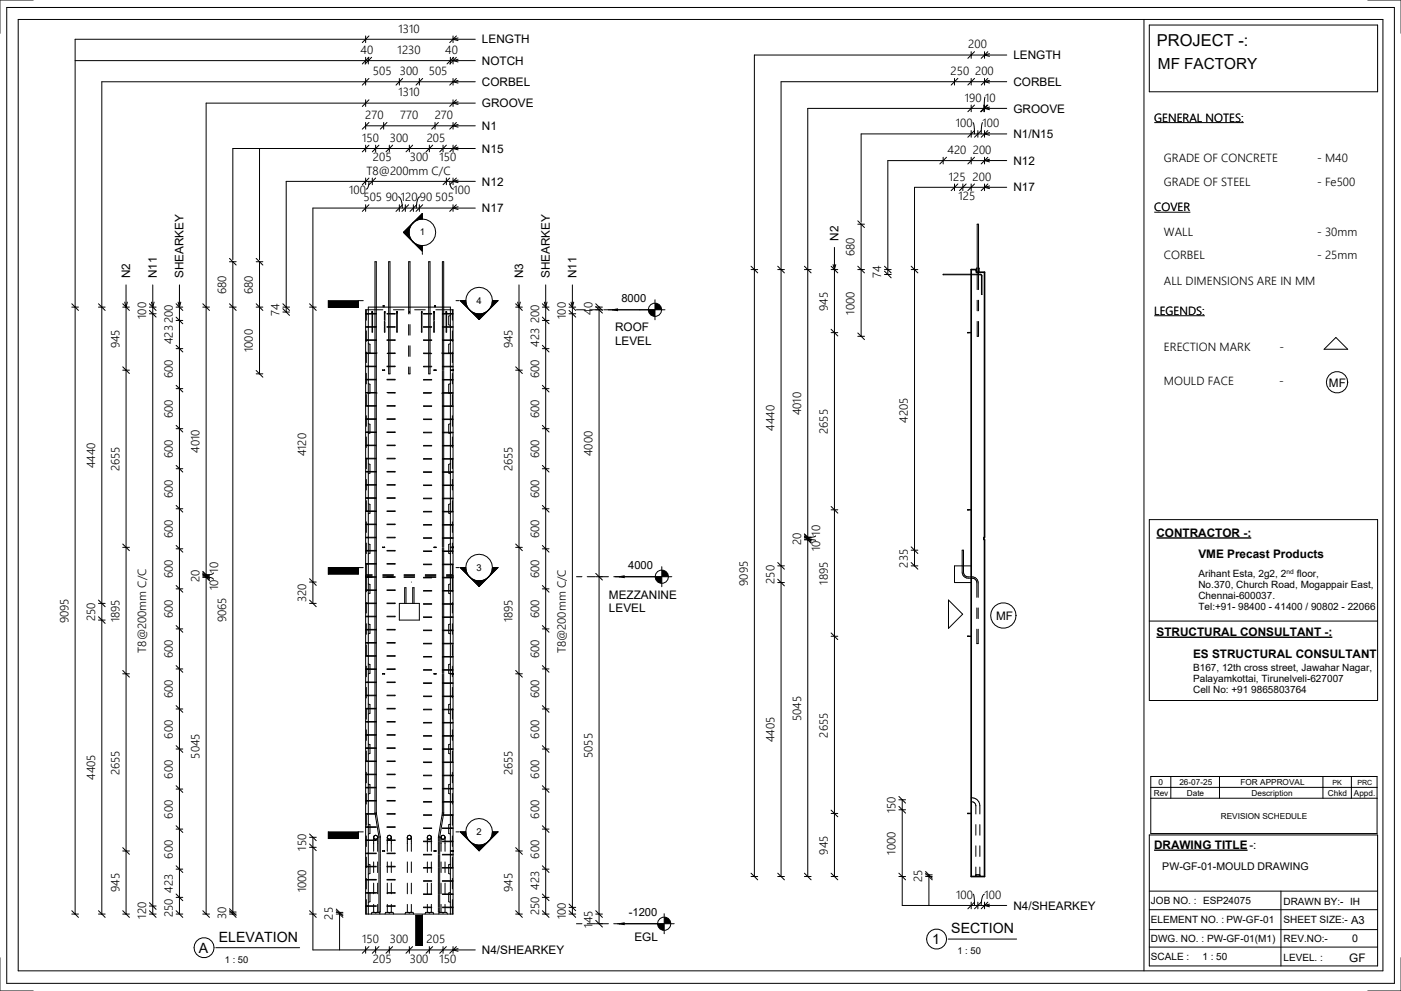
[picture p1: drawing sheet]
<svg xmlns="http://www.w3.org/2000/svg" width="420mm" height="297mm" viewBox="0 0 420 297" stroke-linecap="round" stroke-linejoin="round" font-family="sans-serif">
<g fill="#000">
<path d="M121 69.7l2.8-2.9-.6 .9-.6 2zM121 69.7h1.6l.6 2 .6 .8zM126.6 64v1.7l-1 .1-1.8 1zM123.8 72.5l1.8 1 1 .2v1.6zM111.6 93.5h.1zM115.3 93.5h.1zM119 93.5h.1zM122.7 93.5h.1zM126.4 93.5h.1zM130.1 93.5h.1zM133.8 93.5h.1zM183.7 92.9l1.5-.3v.5z"/>
<path d="M194.4 92.9h2v2a2 2 0 0 1-2-2zM196.4 90.9a2 2 0 0 1 2 2h-2zM98.4 249.4h9v2h-9zM138 249.4h1.7l.1 1 1 1.8zM143.7 253.4l1-.1 1.8-1.1-2.8 2.8zM140.8 252.2l.9 .7 2 .5v1.6zM147.7 249.4h1.6l-2.8 2.8 .6-.8zM124.6 274.4h2v9h-2z"/>
</g>
<g fill="none" stroke="#000" stroke-width=".3">
<path d="M22.5 18.2h87.1M109.6 10.8v2M110.6 10.8l-2 2M135.8 10.8v2M135.8 11.8h-113.3v262.2M136.8 10.8l-2 2M291.2 16.5h-65v64.3M109.6 36.7v2M109.6 24.5h-79.1v67.6M109.6 30.9h-47.8v61.2M109.6 37.7h26.2M110.6 36.7l-2 2"/>
<path d="M115 36.7v2M116 36.7l-2 2M130.4 36.7v2M131.4 36.7l-2 2M135.8 36.7v2M136.8 36.7l-2 2M286.2 24.5h-52v56.3M291.2 32.5h-49v48.3M77.8 44.5v33.4M109.6 44.5h-39.8v33.4M109.6 54.4h-23.8v37.7M282.8 48.2h-16.6v32.6"/>
<path d="M286.2 56.2h-12v24.6M291.2 40.1h-33v26.5M109.6 62.4h-15.8v29.7M121 69.7l5.6 5.6v-1.6M121 69.7h1.6M121 69.7l2.8 2.8M122.6 69.7l.6 2 .6 .8M123.8 72.5l1.8 1 1 .2M126.6 65.7a4 4 0 0 1 4 4 4 4 0 0 1-4 4M126.6 65.7a4 4 0 0 0-4 4 4 4 0 0 0 4 4M126.6 65.7a4 4 0 0 0-4 4M126.6 65.7v-1.7l-5.6 5.7"/>
<path d="M126.6 75.7v.6M21.5 92.1h2M21.5 91.1l2 2M52.8 92.1h2M52.8 95.1l2 2M52.8 96.1h2M52.8 91.1l2 2M53.8 92.1v181.9M109.8 92.9v3.1M109.8 99.2v3.2M111.6 93.5v.5M111.6 94.2v3.7"/>
<path d="M111.6 98.1v1.5h.1v-1.5M111.6 93.5h.1M111.6 93.5v.1zM111.7 93.5h.1M111.7 93.5v.5M111.7 94.2v3.7M112.4 94v-15.5h.4v15.5l-3.2 .1 3.2 .1v3.7l-3.2 .1 3.2 .1v3.8l-3.2 .1h3.2v3.8M112.4 94.2v3.7M112.4 98.1v3.8M114.8 92.9h-5.2v181.1h26.2v-181.1h-5.1M114.9 92.1v-.5h.3v.5M114.9 91.7h.3"/>
<path d="M115.3 98.1v1.5h.1v-1.5M115.3 93.5v.5M115.3 94.2v1.7M115.3 96.2v1.7M115.3 93.5h.1M115.3 93.5v.1zM115.4 93.5h.1M115.4 93.5v.5M115.4 94.2v1.9M115.4 96.4v1.5M116 94h2.4v.2h-2.4M116 97.9h2.4v.2h-2.4"/>
<path d="M116.5 94v-15.5h.4v15.5M116.5 94.2v3.7M116.5 98.1v3.8M116.9 94.2v3.7M116.9 98.1v3.8M118 92.9h3.1M119 93.5h.1zM119 93.5v6.1h.1v-6.1M119 93.5h.1M119.1 93.5h.1M122.5 94.1v-15.6h.4v15.6M122.5 97.3v3.2"/>
<path d="M122.7 93.5h.1zM122.9 97.3v3.2M124.3 92.9h3.2M126.4 93.5v6.1h.1v-6.1M126.4 93.5h.1M126.4 93.5v.1zM126.5 93.5h.1M128.5 94v-15.5h.4v15.5M128.5 94.2v3.7M128.5 98.1v3.8M128.9 94.2v3.7M128.9 98.1v3.8"/>
<path d="M129.4 97.9h-2.4v.2h2.4M129.4 94h-2.4v.2h2.4M130.1 98.1v1.5h.1v-1.5M130.1 93.5v.5M130.1 94.2v1.9M130.1 96.4v1.5M130.1 93.5h.1M130.1 93.5v.1zM130.2 93.5h.1M130.2 93.5v.5M130.2 94.2v1.7M130.2 96.2v1.7"/>
<path d="M130.3 91.7h.3M130.3 92.1v-.5h.3v.5M133 94v-15.5h-.4v15.5l3.2 .1-3.2 .1v3.7l3.2 .1-3.2 .1v3.8l3.2 .1-3.2 .1v3.8M133 94.2v3.7M133 98.1v3.8M133.8 93.5h.1zM133.8 98.1v1.5h.1v-1.5M133.8 93.5v.5M133.8 94.2v3.7M133.8 93.5h.1M133.9 93.5h.1M133.9 93.5v.5"/>
<path d="M133.9 94.2v3.7M135 94.6l-.5 .2v2.6l.5 .2M135.6 92.9v3.1M135.6 99.2v3.2M154.6 92.1h2M154.6 91.1l2 2M155.6 92.1v181.9M162.6 92.1h2M162.6 96.1h2M162.6 95.1l2 2M162.6 91.1l2 2M163.6 92.1v181.9"/>
<path d="M170.6 92.1h2M170.6 93.1l2 2M170.6 94.1h2M170.6 91.1l2 2M171.6 92.1v181.9M172.9 92.9h2.6M177.1 92.9h2.3M181 92.9h18.4M183.7 92.9l1.5-.3v.5zM196.4 89.9v6M282.8 82.2l11.4 .1 .2 .4v5.6h-.1v-5.6l-.2-.3h-11.3zM290.2 99.7v.1"/>
<path d="M291.2 99.7h-1.1l1.1 .1M293 82.2v-15h.4v15M293 96.4v4.4h.4v-4.4M293 82.4v4.4M293 90v3.2M293 80.4l-.2 .1v1.1M293.4 82.4v4.4M293.4 90v3.2M293.4 80.4l.2 .1v1.1M52.8 115.5l2 2M52.8 116.5h2M52.8 103.5l2 2"/>
<path d="M52.8 104.5h2M109.8 105.5v3.2M109.8 111.9v3.2M109.8 118.3v3.1M110.4 103l.5 .2v2.6l-.5 .2M110.4 115l.5 .2v2.6l-.5 .2M112.4 102v3.8M112.4 106v3.8M112.4 109.9v3.8M112.4 113.9v3.8M112.4 117.8v3.8M112.8 117.8v3.8l-3.2 .1 3.2 .1v3.8h-3.2l3.2 .1v3.8l-3.2 .1 3.2 .1v3.7l-3.2 .1 3.2 .1v3.8l-3.2 .1 3.2 .1v3.7l-3.2 .1 3.2 .1v3.8l-3.2 .1h3.2v3.8l-3.2 .1 3.2 .1v3.8l-3.2 .1h3.2v3.8l-3.2 .1 3.2 .1v3.8h-3.2l3.2 .1v3.8l-3.2 .1 3.2 .1v3.8h-3.2l3.2 .1v3.8h-3.2l.2 .2"/>
<path d="M112.8 106v3.8l-3.2 .1h3.2v3.8l-3.2 .1 3.2 .1v3.8h-3.2l3.5 .1M113.1 105.8l-3.5 .1 3.3 .1M114.7 110.9l.6 .1zM115.3 110.9v.1M116 101.9h2.4v.1h-2.4M116 109.8h2.4v.1h-2.4M116 113.7h2.4v.2h-2.4M116 117.7h2.4v.1h-2.1M116.3 105.8h2.1v.2h-2.3M116.5 109.9v2.2h.4v-2.2M116.5 102v3.8M116.5 106v3.8"/>
<path d="M116.9 102v3.8M116.9 106v3.8M122.5 110v2.1h.4v-2.1M122.5 103.7v3.1M122.9 103.7v3.1M128.5 110v2.1h.4v-2.1M128.5 102.1v3.8M128.5 106v3.8M128.9 102.1v3.8M128.9 106v3.8M129.2 105.9h-2.2v.1h2.4M129.4 117.7h-2.4v.2h2.3"/>
<path d="M129.4 109.8h-2.4v.2h2.4M129.4 101.9h-2.4v.2h2.4M129.4 113.8h-2.4v.1h2.4M130.1 110.9l.6 .1zM130.2 110.9v.1M130.7 110.9v.1M132.4 105.9h3.4l-3.2 .1v3.8l3.2 .1-3.2 .1v.9M132.6 117.9v3.8l3.2 .1h-3.2v3.8l3.2 .1-3.2 .1v3.8l3.2 .1h-3.2v3.8l3.2 .1-3.2 .1v3.8l3.2 .1-3.2 .1v3.7l3.2 .1-3.2 .1v3.8l3.2 .1-3.2 .1v3.8h3.2l-3.2 .1v3.8l3.2 .1-3.2 .1v3.8h3.2l-3.2 .1v3.8l3.2 .1-3.2 .1v2.6M132.6 111.1v2.7h3.2l-3.2 .1v3.8l3.2 .1-3.3 .1M133 102.1v3.8M133 106v3.8M133 110v.9"/>
<path d="M133 111.1v2.7M133 113.9v3.8M133 117.9v3.8M135 103l-.5 .2v2.6l.5 .2M135 115l-.5 .2v2.6l.5 .2M135 110.9h.9v.2h-.9M135.6 105.5v3.2M135.6 111.9v3.2M135.6 118.3v3.1M154.6 111h2M154.6 110l2 2M162.6 116.5h2"/>
<path d="M162.6 104.5h2M162.6 115.5l2 2M162.6 103.5l2 2M400.5 101.2l3.6 3.5h-7.1zM52.8 139.5l2 2M52.8 127.5l2 2M52.8 128.5h2M109.8 124.6v3.2M109.8 131v3.2M109.8 137.4v3.1M110.4 127l.5 .2v2.6l-.5 .2M110.4 139l.5 .2v2.6l-.5 .2"/>
<path d="M112.4 121.8v3.8M112.4 125.7v3.8M112.4 129.7v3.7M112.4 133.6v3.8M112.4 137.6v3.7M116 121.6h2.4v.2h-2.4M116 125.6h2.4v.1h-2.4M116 129.5h2.4v.2h-2.4M116 133.4h2.4v.2h-2.4M116 137.4h2.4v.2h-2.4M129.4 121.7h-2.4v.1h2.4M129.4 125.6h-2.4v.2h2.4"/>
<path d="M129.4 129.6h-2.4v.1h2.4M129.4 133.5h-2.4v.2h2.4M129.4 137.5h-2.4v.2h2.4M133 121.8v3.8M133 125.8v3.8M133 129.7v3.8M133 133.7v3.8M133 137.7v3.7M135 127l-.5 .2v2.6l.5 .2M135 139l-.5 .2v2.6l.5 .2M135.6 124.6v3.2M135.6 131v3.2"/>
<path d="M135.6 137.4v3.1M162.6 128.5h2M162.6 139.5l2 2M162.6 127.5l2 2M52.8 151.5l2 2M52.8 152.5h2M52.8 140.5h2M109.8 143.7v3.2M109.8 150.1v3.2M109.8 156.4v3.2M110.4 151l.5 .2v2.6l-.5 .2M112.4 141.5v3.8"/>
<path d="M112.4 145.4v3.8M112.4 149.4v3.8M112.4 153.3v3.8M112.4 157.3v3.8M116 141.3h2.4v.2h-2.4M116 145.3h2.4v.1h-2.4M116 149.2h2.4v.2h-2.4M116 153.2h2.4v.1h-2.4M116 157.1h2.4v.2h-2.4M129.4 157.3h-2.4v.1h2.4M129.4 145.4h-2.4v.2h2.4M129.4 141.4h-2.4v.2h2.4"/>
<path d="M129.4 149.4h-2.4v.1h2.4M129.4 153.3h-2.4v.2h2.4M133 141.6v3.8M133 145.6v3.8M133 149.5v3.8M133 153.5v3.8M133 157.4v3.8M135 151l-.5 .2v2.6l.5 .2M135.6 143.7v3.2M135.6 150.1v3.2M135.6 156.4v3.2M162.6 152.5h2"/>
<path d="M162.6 140.5h2M162.6 151.5l2 2M290.2 152.8v.1M291.2 152.8h-1.1l1.1 .1M52.8 175.5l2 2M52.8 176.5h2M52.8 163.5l2 2M52.8 164.5h2M109.8 173.1h3v3.8h-3.2l3.2 .1v3.8l-3.2 .1 3.2 .1v3.7l-3.2 .1 3.2 .1v3.8l-3.2 .1h3.2v3.8l-3.2 .1 3.2 .1v3.8l-3.2 .1h3.2v3.8l-3.2 .1 3.2 .1v3.8l-3.2 .1h3.2v3.8l-3.2 .1 3.2 .1v3.8h-3.2l3.2 .1v3.8l-3.2 .1 3.2 .1v3.8h-3.2l3.2 .1v3.8l-3.2 .1 3.2 .1v3.7l-3.2 .1 3.2 .1v3.8l-3.2 .1 3.2 .1v3.7l-3.2 .1 3.2 .1v3.8l-3.2 .1h3.2l.1 3.8M109.8 162.8v3.2M109.8 169.2v3.1M109.8 173.1v4.3"/>
<path d="M109.8 172.3h1.8M109.8 172.3l-.2 .2h2M110.1 172.9l-.5 .1 .5 .1M110.4 163l.5 .2v2.6l-.5 .2M110.4 175l.5 .2v2.6l-.5 .2M112.4 161.2v3.8M112.4 165.2v3.8M112.4 169.1v3.8M112.4 173.1v3.8M112.4 177v3.8M114.7 164l.6 .2zM114.8 172.9h3.6v.2h-3.6"/>
<path d="M114.8 172.3h3.2M114.8 172.5h3.2M115.3 164v.2M116 161.1h2.4v.1h-2.4M116 165h2.4v.2h-2.4M116 169h2.4v.1h-2.4M116 176.9h2.4v.1h-2.4M121.1 173.1h3.2M121.1 172.3h3.2M121.1 172.5h3.2M121.1 172.9h3.2M123.3 174.5h.1"/>
<path d="M127.5 172.3h3.2M127.5 172.5h3.2M127.5 172.9h3.2M129.4 169.1h-2.4v.2h2.4M129.4 165.2h-2.4v.1h2.4M129.4 161.2h-2.4v.2h2.4M129.4 177h-2.4v.2h2.4M130.1 164l.6 .2zM130.2 164v.2M130.7 173.1h-3.7v.1h2.4M130.7 164v.2M132.6 164.2v1l3.2 .1h-3.2v3.8l3.2 .1-3.2 .1v3.8h3"/>
<path d="M133 161.4v2.6M133 164.2v1M133 165.3v3.8M133 169.3v3.8M133 173.2v3.8M133 177.2v3.8M133.9 172.3h1.7M133.9 172.9h1.9l-.2 .2M135 163l-.5 .2v2.6l.5 .2M135 175l-.5 .2v2.6l.5 .2M135 164h.9v.2h-.9M135.4 173.1l.4 .1h-3.2v3.8l3.2 .1-3.2 .1v3.8l3.2 .1-3.2 .1v3.7l3.2 .1-3.2 .1v3.8l3.2 .1-3.2 .1v3.8h3.2l-3.2 .1v3.8l3.2 .1-3.2 .1v3.8h3.2l-3.2 .1v1"/>
<path d="M135.6 162.8v3.2M135.6 169.2v3.1M135.6 173.1v4.3M135.6 172.3l.2 .2h-1.9M154.6 163.1l2 2M154.6 164.1h2M162.6 176.5h2M162.6 164.5h2M162.6 175.5l2 2M162.6 163.5l2 2M172.9 172.9h1.6M176.1 172.9h2.4"/>
<path d="M180.1 172.9h2.3M184 172.9h1.7M284.4 179.9l4.2 4.2-4.2 4.3zM291.2 169.6h-5v5h5M292.9 179.1v-4.4l-.4-.9a2.35 2.35 0 0 0-2.2-.5 1.8 1.8 0 0 1-1.8-1.8v-6.6h.4v6.6l.4 1a2.35 2.35 0 0 0 2.2 .4 1.8 1.8 0 0 1 1.8 1.8v4.4M52.8 199.5l2 2M52.8 187.5l2 2M52.8 188.5h2M109.8 180.6v3.2M109.8 187v3.2M109.8 193.3v3.2M109.8 199.7v3.2"/>
<path d="M110.4 187l.5 .2v2.6l-.5 .2M110.4 199l.5 .2v2.6l-.5 .2M112.4 181v3.7M112.4 184.9v3.8M112.4 188.8v3.8M112.4 192.8v3.8M112.4 196.7v3.8M116 180.8h2.4v.2h-2.4M116 184.7h2.4v.2h-2.4M116 188.7h2.4v.1h-2.4M116 192.6h2.4v.2h-2.4M116 196.6h2.4v.1h-2.4"/>
<path d="M119.7 180.9h6v5h-6zM121.3 180.9v-4.7h.4v4.7M123.7 180.9v-4.7h.4v4.7M129.4 184.9h-2.4v.2h2.4M129.4 181h-2.4v.2h2.4M129.4 188.9h-2.4v.2h2.4M129.4 192.9h-2.4v.1h2.4M129.4 196.8h-2.4v.2h2.4M133 181.2v3.7M133 185.1v3.8M133 189.1v3.8M133 193v3.8"/>
<path d="M133 197v3.8M135 187l-.5 .2v2.6l.5 .2M135 199l-.5 .2v2.6l.5 .2M135.6 180.6v3.2M135.6 187v3.2M135.6 193.3v3.2M135.6 199.7v3.2M162.6 188.5h2M162.6 199.5l2 2M162.6 187.5l2 2M290.2 190.7v.1M291.2 190.7h-1.1l1.1 .1"/>
<path d="M292.9 182.3v3.1M292.9 188.6v4.4h.4v-4.4M293.3 182.3v3.1M52.8 200.5h2M52.8 211.5l2 2M52.8 212.5h2M109.8 206.1v3.1M109.8 212.4v3.2M109.8 218.8v3.2M110.4 211l.5 .2v2.6l-.5 .2M112.4 200.7v3.8M112.4 204.6v3.8"/>
<path d="M112.4 208.6v3.8M112.4 212.5v3.8M112.4 216.5v3.8M114.7 201.9l.6 .2zM115.3 201.9v.2M116 200.5h2.4v.2h-2.4M116 204.5h2.4v.1h-2.4M116 208.4h2.4v.2h-2.4M116 212.4h2.4v.1h-2.4M116 216.3h2.4v.2h-2.4M129.4 200.8h-2.4v.1h2.4M129.4 204.7h-2.4v.2h2.4"/>
<path d="M129.4 208.7h-2.4v.1h2.4M129.4 212.6h-2.4v.2h2.4M129.4 216.6h-2.4v.1h2.4M130.1 201.9l.6 .2zM130.2 201.9v.2M130.7 201.9v.2M132.6 202.1v2.6l3.2 .1-3.2 .1v3.8l3.2 .1h-3.2v3.8l3.2 .1-3.2 .1v3.8l3.2 .1h-3.2v3.8l3.2 .1-3.2 .1v3.8l3.2 .1-3.2 .1v3.7l3.2 .1-3.2 .1v3.8l3.2 .1-3.2 .1v3.8h3.2l-3.2 .1v3.8l3.2 .1-3.2 .1-.1 3.8M133 200.9v1M133 202.1v2.6M133 204.9v3.8M133 208.8v3.8M133 212.8v3.8"/>
<path d="M133 216.7v3.8M135 211l-.5 .2v2.6l.5 .2M135 201.9h.9v.2h-.9M135.6 206.1v3.1M135.6 212.4v3.2M135.6 218.8v3.2M154.6 201l2 2M154.6 202h2M162.6 200.5h2M162.6 212.5h2M162.6 211.5l2 2M52.8 235.6l2 2"/>
<path d="M52.8 236.6h2M52.8 223.6l2 2M52.8 224.6h2M109.8 225.2v3.1M109.8 231.5v3.2M109.8 237.9v3.2M110.4 223.1l.5 .2v2.6l-.5 .2M110.4 235.1l.5 .2v2.6l-.5 .2M112.4 220.4v3.8M112.4 224.4v3.7M112.4 228.3v3.8M112.4 232.3v3.7"/>
<path d="M112.4 236.2v3.8M116 220.3h2.4v.1h-2.4M116 224.2h2.4v.2h-2.4M116 228.1h2.4v.2h-2.4M116 232.1h2.4v.2h-2.4M116 236h2.4v.2h-2.4M116 240h2.4v.1h-2.4M129.4 220.5h-2.4v.2h2.4M129.4 224.5h-2.4v.2h2.4M129.4 228.4h-2.4v.2h2.4M129.4 232.4h-2.4v.2h2.4M129.4 236.4h-2.4v.1h2.4"/>
<path d="M133 220.7v3.8M133 224.7v3.7M133 228.6v3.8M133 232.6v3.8M133 236.5v3.8M135 223.1l-.5 .2v2.6l.5 .2M135 235.1l-.5 .2v2.6l.5 .2M135.6 225.2v3.1M135.6 231.5v3.2M135.6 237.9v3.2M162.6 236.6h2M162.6 224.6h2"/>
<path d="M162.6 235.6l2 2M162.6 223.6l2 2M291.2 239.2h.2a2.4 2.4 0 0 1 2.4 2.4v2.4M52.8 259.6l2 2M52.8 247.6l2 2M52.8 248.6h2M107.4 249.4v2h-9v-2h10.5M109.8 244.2v3.2M109.8 250.6v3.2M109.8 257v3.1M110.4 247.1l.5 .2v2.6l-.5 .2M110.4 259.1l.5 .2v2.6l-.5 .2"/>
<path d="M112 251l.1 .3 .5 .3M112 251v4.2M112 258.4v3.2M112 251l.2 .4 .4 .2M112.1 250.7l-.1 .3M112.1 250.7h.1M112.3 250.5l-.2 .2M112.4 240.1l.1 3.8M112.5 243.9h.1M112.5 244.1l.6 3.8M112.6 250.4l-.3 .1M112.6 250.4l.6 .3v.3"/>
<path d="M112.6 250.4l-.3 .1-.3 .5M112.6 250.4l.3 .1M112.8 259.7l-3.2 .1 3.2 .1M112.8 255.8h-3.2l3.2 .1M112.8 251.8l-3.2 .1 3.2 .1M112.8 247.9l-3.2 .1h3.2M112.8 243.9l-3.2 .1 3.2 .1M112.9 244.1l.6 3.8M112.9 251.5l-.3 .1M112.9 250.5l.3 .5M113.1 251.3l-.2 .2M113.1 248l.5 3.8"/>
<path d="M113.2 251v.3M113.2 251l-.3 .5-.3 .1M113.2 251v4.2M113.2 258.4v3.2M113.6 248l.4 3.8M113.6 252v3.8M113.6 255.9v3.8M113.6 259.9v3.8M114 252v3.8M114 255.9v3.8M114 259.9v3.8M114.7 255.1l.6 .1z"/>
<path d="M115.3 255.1v.1M116 243.9h2.4v.2h-2.4M116 247.9h2.4v.1h-2.4M116 251.8h2.4v.2h-2.4M116 255.8h2.4v.1h-2.4M116 259.7h2.4v.2h-2.4M116.1 251l.1 .3 .5 .3M116.1 251v4.2M116.1 258.4v3.2M116.1 251l.2 .4 .4 .2M116.2 250.7l-.1 .3M116.2 250.7h.1"/>
<path d="M116.7 250.4l-.5 .3M116.7 250.4l.6 .3v.3M116.7 250.4l-.3 .1-.3 .5M116.7 250.4l.5 .2 .1 .4M117.3 251l-.1 .4-.5 .2M117.3 251l-.3 .5-.3 .1M117.3 251v4.2M117.3 258.4v3.2M122.1 251l.1 .3 .5 .3M122.1 251v4.2M122.1 258.4v3.2M122.1 251l.2 .4 .4 .2"/>
<path d="M122.2 250.7l-.1 .3M122.2 250.7h.1M122.7 250.4l-.5 .3M122.7 250.4l.6 .3v.3M122.7 250.4l-.3 .1-.3 .5M122.7 250.4l.5 .2 .1 .4M123.3 251l-.1 .4-.5 .2M123.3 251l-.3 .5-.3 .1M123.3 251v4.2M123.3 258.4v3.2M128.1 251l.1 .3 .5 .3M128.1 251v4.2"/>
<path d="M128.1 258.4v3.2M128.1 251l.1 .3M128.2 250.7l-.1 .3M128.2 250.7h.1M128.2 251.3l.2 .2M128.4 251.5l.3 .1M128.7 250.4l-.5 .3M128.7 250.4l.6 .3v.3M128.7 250.4l-.3 .1-.3 .5M128.7 250.4l.5 .2 .1 .4M129 251.5l-.3 .1M129.3 251l-.3 .5"/>
<path d="M129.3 251l-.3 .5-.3 .1M129.3 251v4.2M129.3 258.4v3.2M129.4 240.3h-2.4v.2h2.4M129.4 244.3h-2.4v.1h2.4M129.4 248.2h-2.4v.2h2.4M129.4 252.2h-2.4v.1h2.4M129.4 256.1h-2.4v.2h2.4M130.1 255.1l.6 .1zM130.2 255.1v.1M130.7 255.1v.1M131.4 252.3v3.8"/>
<path d="M131.4 256.3v3.8M131.8 252.3v3.8M131.8 256.3v3.8M131.9 248.4l-.5 3.8M132.2 251l.1 .3 .5 .3M132.2 251v4.2M132.2 258.4v3.2M132.2 251l.2 .4 .4 .2M132.3 248.4l-.5 3.8M132.3 250.7l-.1 .3M132.3 250.7h.1M132.5 244.4l-.6 3.8"/>
<path d="M132.6 256.1l3.2 .1-3.2 .1M132.6 252.2l3.2 .1h-3.2M132.6 248.2l3.2 .1-3.2 .1M132.6 244.3h3.2l-3.2 .1M132.8 250.4l-.5 .3M132.8 250.4l.6 .3v.3M132.8 250.4l-.3 .1-.3 .5M132.8 250.4l.5 .2 .1 .4M132.9 244.4l-.6 3.8M133 240.5v3.8M133.4 251l-.1 .4-.5 .2M133.4 251l-.3 .5-.3 .1"/>
<path d="M133.4 251v4.2M133.4 258.4v3.2M135 247.1l-.5 .2v2.6l.5 .2M135 259.1l-.5 .2v2.6l.5 .2M135 255h.9v.2h-.9M135.6 244.2v3.2M135.6 250.6v3.2M135.6 257v3.1M136.7 249.4h1M139.7 249.4a4 4 0 0 1 4-4 4 4 0 0 1 4 4M139.7 249.4a4 4 0 0 0 4 4 4 4 0 0 0 4-4M139.7 249.4a4 4 0 0 0 4 4"/>
<path d="M139.7 249.4h-1.7l5.7 5.6M143.7 253.4v1.6M147.7 249.4a4 4 0 0 1-4 4M147.7 249.4h1.6l-5.6 5.6M154.6 255.1h2M154.6 254.1l2 2M162.6 248.6h2M162.6 259.6l2 2M162.6 247.6l2 2M290.2 243.8v.1M291.2 243.8h-1.1l1.1 .1M291.2 240.4a1.22 1.22 0 0 1 1.4 1.2v2.4"/>
<path d="M292.6 247.2v3.2M292.6 253.6v3.2M292.6 259.9v2.5M293.8 247.2v3.2M293.8 253.6v3.2M293.8 259.9v2.5M21.5 274h2M21.5 273l2 2M52.8 274h2M52.8 273l2 2M52.8 268l2 2M52.8 269h2"/>
<path d="M52.8 260.6h2M93.8 274v10.8h15.8M101.8 274v10.8M109.8 263.3v3.2M109.8 269.7v4.3M110.4 267.5l.5 .2v2.6l-.5 .2M110.4 274v-181.9h24.6v181.9M112 264.8v3.1M112 271.1v2.4M112.6 273.7l-1.1-.2-.2 .5M112.7 273.6l1-.1 .2 .5M112.7 273.6l-.1 .1"/>
<path d="M112.8 271.5l-3.2 .1 3.2 .1M112.8 263.7h-3.2l3.2 .1M112.9 267.6l-3.3 .1 3.2 .1M113.2 264.8v3.1M113.2 271.1v2.4M113.6 271.7v1.7h.4v-1.7M113.6 263.8v3.8M113.6 267.8v3.7M114 263.8v3.8M114 267.8v3.7M115.4 274l.2-.5h2.2l.2 .5M116 271.5h2.4v.2h-2.4"/>
<path d="M116 263.7h2.4v.1h-2.4M116.1 267.6h2.3v.2h-2.4M116.1 264.8v3.1M116.1 271.1v2.4M117.3 264.8v3.1M117.3 271.1v2.4M122.1 264.8v3.1M122.1 271.1v2.4M122.7 273.6l-1.1-.1-.2 .5M122.7 273.6v.1M122.7 273.7l1.1-.2 .2 .5M123.3 264.8v3.1"/>
<path d="M123.3 271.1v2.4M126.6 274.2v9.2h-2v-9h2M128.1 264.8v3.1M128.1 271.1v2.4M128.7 273.6l-1.1-.1-.2 .5M128.7 273.6v.1M128.7 273.7l1.1-.2 .2 .5M129.3 264.8v3.1M129.3 271.1v2.4M129.4 271.9h-2.4v.2h2.4M129.4 260.1h-2.4v.1h2.4M129.4 264h-2.4v.2h2.4"/>
<path d="M129.4 268h-2.4v.2h2.4M131.4 272.1v1.3h.4v-1.3M131.4 260.2v3.8M131.4 264.2v3.8M131.4 268.2v3.7M131.8 260.2v3.8M131.8 264.2v3.8M131.8 268.2v3.7M132.2 264.8v3.1M132.2 271.1v2.4M132.6 271.9l3.2 .1-3.2 .1M132.6 268l3.2 .1-3.2 .1"/>
<path d="M132.6 264l3.2 .1-3.2 .1M132.6 260.1l3.2 .1h-3.2M132.7 273.6l-1-.1-.2 .5M132.7 273.6h.1M132.7 273.6l1.2-.1 .2 .5M133.4 264.8v3.1M133.4 271.1v2.4M135 267.5l-.5 .2v2.6l.5 .2M135.6 263.3v3.2M135.6 269.7v4.3M154.6 274h2M154.6 273l2 2"/>
<path d="M162.6 274h2M162.6 269h2M162.6 260.6h2M162.6 273l2 2M162.6 268l2 2M170.6 274h2M170.6 273l2 2M170.6 271l2 2M170.6 272h2M172.9 276.9h1.6M176.1 276.9h2.4M180.1 276.9h2.3"/>
<path d="M184 276.9h1.7M270.5 262.8v8.7h20.7M278.5 262.8v8.7M292.4 262.8l.2-.5h1.1l.2 .5"/>
<circle cx="196.4" cy="92.9" r="2"/>
<circle cx="400.9" cy="114.6" r="3.2"/>
<circle cx="300.8" cy="184.5" r="3.8"/>
</g>
<path d="M291.2 80.8h1.4l.2 .8h2.4v79.4l-.2 .2 .2 .6v101h-4z" fill="none" stroke="#000" stroke-width=".5"/>
<path d="M186.3 87.5h7.4v3.8h-7.4z" fill="#fff"/>
<g fill="none" stroke="#000" stroke-width=".3">
<path d="M184.4 172.9h17M185.7 172.9l1.5-.3v.6zM198.4 169.9v6"/>
<circle cx="198.4" cy="172.9" r="2"/>
</g>
<path d="M185.7 172.9l1.5-.3v.6zM196.4 172.9h2v2a2 2 0 0 1-2-2zM198.4 170.9a2 2 0 0 1 2 2h-2z" fill="#000"/>
<path d="M188.4 167.5h7.4v3.9h-7.4z" fill="#fff"/>
<g fill="none" stroke="#000" stroke-width=".3">
<path d="M185.1 276.9h17M185.7 276.9l1.5-.2v.5zM199.1 273.9v6"/>
<circle cx="199.1" cy="276.9" r="2"/>
</g>
<path d="M185.7 276.9l1.5-.2v.5zM197.1 276.9h2v2a2 2 0 0 1-2-2zM199.1 274.9a2 2 0 0 1 2 2h-2z" fill="#000"/>
<path d="M188.5 271.5h8.6v3.9h-8.6z" fill="#fff"/>
<g fill="none" stroke="#000" stroke-width=".3">
<path d="M2 2.2h416.1v292.6h-416.1zM5.5 5.8h409.2v285.3h-409.2zM10 0h-10v10M109.6 17.2v2M110.4 17.2v2M110.6 17.2l-2 2M111.4 17.2l-2 2M135 17.2v2M135.8 11.8l1.5 .4M135.8 11.8h6.7M135.8 17.2v2M136 17.2l-2 2"/>
<path d="M136.8 17.2l-2 2M137.3 11.4l-1.5 .4M137.3 17.8l-1.5 .4 1.5 .4M142.5 18.2h-32.9M291.2 15.5v2M291.2 16.5h10.7M292.2 15.5l-2 2M295.2 15.5v2M296.2 15.5l-2 2M296.7 16.1l-1.5 .4 1.5 .4M343 5.8v285.3M344.6 7.5h68.5v20h-68.5z"/>
<path d="M410.1 0h10v10M109.6 23.5v2M109.6 29.9v2M110.6 29.9l-2 2M110.6 23.5l-2 2M119.7 23.5v2M120.7 23.5l-2 2M125.7 23.5v2M126.7 23.5l-2 2M135.8 23.5v2M135.8 29.9v2M135.9 37.7l1.5 .4"/>
<path d="M135.9 37.7h6.6M136.8 29.9l-2 2M136.8 23.5l-2 2M137.3 24.1l-1.5 .4 1.5 .4M137.4 37.3l-1.5 .4M137.4 30.5l-1.5 .4 1.5 .4M142.5 30.9h-32.9M142.5 24.5h-32.9M286.2 23.5v2M287.2 23.5l-2 2M291.2 23.5v2M291.2 31.5v2"/>
<path d="M291.2 39.1v2M291.8 36.8l.3 1 .1 2.3M292.2 39.1l-2 2M292.2 23.5l-2 2M292.2 31.5l-2 2M293.2 39.1v2M294.2 39.1l-2 2M294.6 36.8l-.3 1-.1 2.3M295 31.5v2M295.2 23.5v2M295.2 31.5v2M295.2 39.1v2"/>
<path d="M295.3 29.1l-.2 3.4M296 31.5l-2 2M296.2 39.1l-2 2M296.2 23.5l-2 2M296.2 31.5l-2 2M296.7 24.1l-1.5 .4 1.5 .4M296.7 32.1l-1.5 .4 1.5 .4M296.7 39.7l-1.5 .5 1.5 .4M301.9 24.5h-15.7M301.9 32.5h-10.7M109.6 43.5v2M109.6 53.4v2"/>
<path d="M109.6 44.5h32.9M110.6 54.4v.7a1.65 1.65 0 0 1-.8 1.6M110.6 53.4l-2 2M110.6 43.5l-2 2M111.6 53.4v2M112.6 53.4l-2 2M112.6 43.5v2M113.6 43.5l-2 2M116.7 43.5v2M117.7 43.5l-2 2M119.5 59a3.4 3.4 0 0 1 1.1 3.4M122.7 43.5v2"/>
<path d="M123.7 43.5l-2 2M125.9 59a3.6 3.6 0 0 0-1.1 3.4M128.7 43.5v2M129.7 43.5l-2 2M132.8 43.5v2M133.8 53.4v2M133.8 43.5l-2 2M134.8 54.4a2.28 2.28 0 0 0 1.2 2.3M134.8 53.4l-2 2M135.8 43.5v2M135.8 53.4v2M136.8 53.4l-2 2"/>
<path d="M136.8 43.5l-2 2M137.3 54l-1.5 .4 1.5 .4M137.4 44.1l-1.5 .4 1.5 .4M142.5 54.4h-32.9M282.8 47.1v2.1M283.8 47.1l-2 2.1M286.2 55.2v2M287.2 55.2l-2 2M288.7 55.2v2M289.7 55.2l-2 2M291.2 47.1v2.1M291.2 55.2v2"/>
<path d="M291.2 40.1l10.7 .1M292.2 55.2l-2 2M292.2 47.1l-2 2.1M295.2 47.1v2.1M295.2 55.2v2M296.2 55.2l-2 2M296.2 47.1l-2 2.1M296.7 47.7l-1.5 .4 1.5 .4M296.7 55.7l-1.5 .5 1.5 .4M301.9 56.2h-15.7M301.9 48.1l-19.1 .1M68.8 77.5l2 2"/>
<path d="M68.8 78.5h2M69.8 78.5v195.5M76.8 78.5h2M76.8 77.5l2 2M77.8 78.5v33.6M109.6 61.4v2M109.6 62.4h32.9M110.6 61.4l-2 2M119.7 61.4v2M120.7 61.4l-2 2M121.5 61.4v2M122.5 61.4l-2 2"/>
<path d="M123.9 61.4v2M124.9 61.4l-2 2M125.7 61.4v2M126.7 61.4l-2 2M135.8 61.4v2M136.8 61.4l-2 2M137.4 62l-1.5 .4 1.5 .4M225.2 79.8l2 2M233.2 79.8l2 2M241.2 79.8l2 2M249.2 79.8l2 2M249.8 79.3l.4 1.5 .4-1.5"/>
<path d="M250.2 74.2v188.6M257.2 79.8l2 2M257.2 66.2l2 2M257.2 67.2h2M258.2 67.2v33.6M265.2 79.8l2 2M273.2 79.8l2 2M29.5 92.1h2M29.5 91.1l2 2M30.5 92.1v181.9M36.8 92.1h2M36.8 91.1l2 2"/>
<path d="M37.4 90.6l.4 1.5 .4-1.5M37.8 85.4v188.6M44.8 92.1h2M44.8 93.1l2 2M44.8 94.1h2M44.8 91.1l2 2M45.4 90.6l.4 1.5 .4-1.5M45.8 85.4v188.6M53.4 90.6l.4 1.5M53.8 85.4v6.7M54.2 90.6l-.4 1.5M60.8 92.1h2"/>
<path d="M60.8 91.1l1 1M61.8 92.1v181.9M61.8 92.1l1 1M68.8 92.1h2M68.8 91.1l2 2M76.8 92.1h2M76.8 91.1l2 2M84.8 92.1h2M84.8 92.5l2 2.1M84.8 93.5h2M84.8 91.1l2 2M85.8 92.1v1.4"/>
<path d="M92.8 92.1h2M92.8 91.1l2 2M93.8 92.1v88.8M107.4 90.1v2h-9v-2h10.5M136.7 90.1h1M139.7 90.1a4 4 0 0 1 4-4 4 4 0 0 1 4 4M139.7 90.1a4 4 0 0 0 4 4 4 4 0 0 0 4-4M139.7 90.1a4 4 0 0 0 4 4M139.7 90.1h-1.7l5.7 5.7M143.7 94.1v1.7M147.7 90.1a4 4 0 0 1-4 4M147.7 90.1h1.6l-5.6 5.7"/>
<path d="M155.2 90.6l.4 1.5M155.6 85.4v6.7M156 90.6l-.4 1.5M163.2 90.6l.4 1.5M163.6 85.4v6.7M164 90.6l-.4 1.5M171.2 90.6l.4 1.5M171.6 85.4v6.7M172 90.6l-.4 1.5M178.6 91.9l2 2M178.6 92.9h2M178.6 91.1l2 2"/>
<path d="M178.6 92.1h2M179.6 92.1v184.8M225.2 80.8h2M226.2 80.8v182M233.2 80.8h2M234.2 80.8v182M241.2 80.8h2M242.2 80.8v182M249.2 80.8h2M249.2 98.7l2 2M249.2 99.7h2M257.2 80.8h2"/>
<path d="M257.2 99.8l2 2M265.2 80.8h2M265.2 81.3l2 2M265.2 82.3h2M266.2 80.8v1.5M273.2 80.8h2M274.2 80.8v88.8M36.8 110l2 2M36.8 111h2M76.8 111.1l2 2M76.8 112.1h2M257.2 100.8h2"/>
<path d="M249.2 151.8l2 2M249.2 152.8h2M344.6 155.8h68.5v54.2h-68.5zM29.5 179.9l2 2M36.8 163.1l2 2M36.8 164.1h2M60.8 172.9h2M60.8 172.1l2 2M60.8 173.1h2M60.8 171.9l2 2M60.8 171.5l2 2M60.8 172.5h2"/>
<path d="M60.8 171.3l2 2M60.8 172.3h2M61.8 173h.7a1.59 1.59 0 0 1 1.5 .7M64 171.8l-.9 .5-1.3 .1M92.8 179.9l2 2M92.8 173.5l2 2M92.8 174.5h2M107.4 170.2v2h-9v-2h10.5M136.7 170.2h1M139.7 170.2a4 4 0 0 1 4-4 4 4 0 0 1 4 4M139.7 170.2a4 4 0 0 0 4 4 4 4 0 0 0 4-4M139.7 170.2a4 4 0 0 0 4 4"/>
<path d="M139.7 170.2h-1.7l5.7 5.6M143.7 174.2v1.6M147.7 170.2a4 4 0 0 1-4 4M147.7 170.2h1.6l-5.6 5.6M178.6 171.9l2 2M178.6 172.9h2M233.2 169.6h2M233.2 173.6l2 2M233.2 174.6h2M233.2 168.6l2 2M241.2 160.8l2 2M241.2 161.8h2"/>
<path d="M241.2 160.6l2 2M241.2 161.6h2M241.2 160.2l2 2M241.2 161.2h2M241.2 160l2 2M241.2 161h2M242.2 161.7l2.4 .3M244.6 160.7l-1 .3-1.4 .1M273.2 168.6l1 1M273.2 169.6h2M273.2 163.9l2 2M273.2 164.9h2"/>
<path d="M274.2 169.6l1 1M29.5 180.9h2M29.5 184.9l2 2M29.5 185.9h2M92.8 180.9h2M249.2 189.8l2 2M249.2 190.8h2M344.6 186.2h68.5M36.8 201l2 2M36.8 202h2M269.5 238.8l2 2M269.5 239.8h2"/>
<path d="M270.5 239.8v23M36.8 254.1l2 2M36.8 255.1h2M92.8 253l2 2M92.8 254h2M92.8 250l2 2M92.8 251h2M93.8 251v23M249.2 242.9l2 2M249.2 243.9h2M269.5 241.8l2 2M269.5 242.8h2"/>
<path d="M344.6 250.3h68.5v39.3h-68.5zM29.5 274h2M29.5 273l2 2M36.8 274h2M36.8 273l2 2M44.8 274h2M44.8 273l2 2M44.8 270.6l2 2M44.8 271.6h2M60.8 274h2M60.8 273l2 2M68.8 274h2"/>
<path d="M68.8 273l2 2M68.8 272.4l2 2M68.8 273.4h2M92.8 274h2M92.8 273l2 2M100.8 274h2M100.8 273l2 2M100.8 272.5l2 2M100.8 273.5h2M101.8 273.5v.5M178.6 275.9l2 2M178.6 276.9h2"/>
<path d="M178.6 273l2 2M178.6 274h2M225.2 262.8h2M225.2 261.8l2 2M233.2 262.8h2M233.2 261.8l2 2M241.2 262.8h2M241.2 261.8l2 2M249.2 262.8h2M249.2 261.8l2 2M269.5 262.8h2M269.5 261.8l2 2"/>
<path d="M277.5 261.3l2 2M277.5 262.3h2M277.5 261.8l2 2M277.5 262.8h2M278.5 262.3v.5M291.2 270.5v2M291.8 268.1l.3 1 .1 2.4M292.2 270.5l-2 2M293.2 270.5v2M294.2 270.5l-2 2M295.2 268.1a3.7 3.7 0 0 0-1 3.4M295.2 270.5v2"/>
<path d="M296.2 270.5l-2 2M296.7 271.1l-1.5 .4 1.5 .4M301.9 271.5h-10.7M344.6 272.7h68.5M344.6 267.2h68.5M344.6 278.7h68.5M384.1 267.2v22.4M0 287.1v10h10M109.6 283.8v2M110.6 283.8l-2 2M112.6 283.8v2M113.6 283.8l-2 2"/>
<path d="M116.7 283.8v2M117.7 283.8l-2 2M122.7 283.8v2M123.7 283.8l-2 2M128.7 283.8v2M129.7 283.8l-2 2M132.8 283.8v2M133.8 283.8l-2 2M135.8 283.8v2M136.8 283.8l-2 2M137.3 284.4l-1.5 .4 1.5 .4M142.5 284.8h-32.9"/>
<path d="M344.6 283.9h68.5M420.1 287.1v10h-10"/>
</g>
<path d="M98.4 90.1h9v2h-9zM138 90.1h1.7l.1 1.1 1 1.8zM143.7 94.1l1-.1 1.8-1-2.8 2.8zM140.8 93l.9 .6 2 .5v1.7zM147.7 90.1h1.6l-2.8 2.9 .6-.9zM98.4 170.2h9v2h-9zM138 170.2h1.7l.1 1 1 1.8zM143.7 174.2l1-.2 1.8-1-2.8 2.8zM140.8 173l1.8 1 1.1 .2v1.6zM147.7 170.2h1.6l-2.8 2.8 .6-.8z" fill="#000"/>
<g fill="#fff">
<path d="M346.9 9.5h27.5v5.4h-27.5z"/>
<path d="M405.1 273.8h4.1v3.9h-4.1z"/>
<path d="M346.8 187.4h51.8v4.1h-51.8z"/>
<path d="M357.7 193.9h54.2v4.1h-54.2z"/>
<path d="M346 251.2h27.6v4.2h-27.6z"/>
<path d="M373.6 251.2h1v4.2h-1z"/>
<path d="M374.6 251.2h2.2v4.2h-2.2z"/>
<path d="M346.8 157.6h27.9v4.1h-27.9z"/>
<path d="M359.3 164.1h37.3v4.1h-37.3z"/>
<path d="M359.7 285.1h8.4v3.3h-8.4z"/>
<path d="M405.5 279.4h1.7v3.7h-1.7z"/>
<path d="M367.7 274.1h14.3v3.3h-14.3z"/>
<path d="M347.2 16.6h29.6v5.1h-29.6z"/>
<path d="M348.5 258h44.2v3.6h-44.2z"/>
<path d="M361.9 279.8h20.4v3.3h-20.4z"/>
<path d="M404.8 268.8h2.9v3.3h-2.9z"/>
<path d="M360.7 268.5h14.3v3.3h-14.3z"/>
</g>
<path d="M346.8 161.3h28.4M346.8 191h52.7M346 254.9h28.1" fill="none" stroke="#000" stroke-width=".41"/>
<g fill="none" stroke="#000" stroke-width=".3">
<path d="M346.1 36.8h26.8M346.1 63.6h10.8M346.1 94.7h15.2M345 232.8h67.9v17.1h-67.9zM345 236h67.9M345 239.3h67.9M351.1 232.8v6.5M365.7 232.8v6.5M396.7 232.8v6.5M405.2 232.8v6.5M64.7 284.1h25.1M284.3 281.5h20.5"/>
<circle cx="61.2" cy="284.1" r="3"/>
<circle cx="280.8" cy="281.5" r="3"/>
</g>
<text font-size="4.9" x="346.9" y="13.9">PROJECT -:</text>
<text font-size="4.6" x="347.2" y="20.7">MF FACTORY</text>
<g font-size="4.2">
<text x="285.2" y="279.8">SECTION</text>
<text x="59.6" y="285.6">A</text>
<text x="65.6" y="282.4">ELEVATION</text>
<text x="279.5" y="283">1</text>
</g>
<g font-size="3.5">
<text x="119.5" y="9.8">1310</text>
<text x="108.1" y="16.2">40</text>
<text x="119.2" y="16.2">1230</text>
<text x="133.5" y="16.2">40</text>
<text x="144.5" y="13">LENGTH</text>
<text x="290.3" y="14.5">200</text>
<text x="303.9" y="17.7">LENGTH</text>
<text x="111.8" y="22.5">505</text>
<text x="119.9" y="22.5">300</text>
<text x="128.6" y="22.5">505</text>
<text x="144.5" y="19.4">NOTCH</text>
<text x="285" y="22.5">250</text>
<text x="292.4" y="22.5">200</text>
<text x="119.5" y="28.9">1310</text>
<text x="144.5" y="25.8">CORBEL</text>
<text x="303.9" y="25.7">CORBEL</text>
<text x="109.5" y="35.7">270</text>
<text x="120" y="35.7">770</text>
<text x="130.3" y="35.7">270</text>
<text x="144.5" y="32.2">GROOVE</text>
<text x="289.3" y="30.5">190</text>
<text x="295.3" y="30.5">10</text>
<text x="303.9" y="33.7">GROOVE</text>
<text x="144.5" y="39">N1</text>
<text x="286.6" y="38.2">100</text>
<text x="294.6" y="38.2">100</text>
<text x="303.9" y="41.4">N1/N15</text>
<text x="346.1" y="36.4">GENERAL NOTES:</text>
<text x="108.6" y="42.5">150</text>
<text x="116.9" y="42.5">300</text>
<text x="127.9" y="42.5">205</text>
<text x="144.5" y="45.8">N15</text>
<text x="284.1" y="46.2">420</text>
<text x="291.7" y="46.2">200</text>
<text x="109.9" y="52.4">T8@200mm C/C</text>
<text x="111.8" y="48.2">205</text>
<text x="122.9" y="48.2">300</text>
<text x="131.8" y="48.2">150</text>
<text x="303.9" y="49.4">N12</text>
<text x="349" y="48.6">GRADE OF CONCRETE</text>
<text x="394.9" y="48.6">- M40</text>
<text x="104.7" y="58.1">100</text>
<text x="136" y="58.1">100</text>
<text x="144.5" y="55.6">N12</text>
<text x="284.5" y="54.2">125</text>
<text x="287.4" y="60">125</text>
<text x="291.6" y="54.2">200</text>
<text x="303.9" y="57.4">N17</text>
<text x="349" y="55.8">GRADE OF STEEL</text>
<text x="394.9" y="55.8">- Fe500</text>
<text x="109" y="60.4">505</text>
<text x="115.6" y="60.4">90</text>
<text x="120.2" y="60.4">120</text>
<text x="125.9" y="60.4">90</text>
<text x="130.5" y="60.4">505</text>
<text x="144.5" y="63.6">N17</text>
<text x="346.1" y="63.3">COVER</text>
<text x="349" y="70.9">WALL</text>
<text x="394.9" y="70.9">- 30mm</text>
<text x="251.4" y="72.2" transform="rotate(-90 251.4 72.2)">N2</text>
<text x="256.2" y="76.9" transform="rotate(-90 256.2 76.9)">680</text>
<text x="349" y="77.6">CORBEL</text>
<text x="394.9" y="77.6">- 25mm</text>
<text x="39" y="83.4" transform="rotate(-90 39 83.4)">N2</text>
<text x="47.1" y="83.4" transform="rotate(-90 47.1 83.4)">N11</text>
<text x="55.1" y="83.4" transform="rotate(-90 55.1 83.4)">SHEARKEY</text>
<text x="156.9" y="83.4" transform="rotate(-90 156.9 83.4)">N3</text>
<text x="164.9" y="83.4" transform="rotate(-90 164.9 83.4)">SHEARKEY</text>
<text x="172.9" y="83.4" transform="rotate(-90 172.9 83.4)">N11</text>
<text x="264.2" y="83.4" transform="rotate(-90 264.2 83.4)">74</text>
<text x="67.8" y="88.1" transform="rotate(-90 67.8 88.1)">680</text>
<text x="75.8" y="88.1" transform="rotate(-90 75.8 88.1)">680</text>
<text x="349" y="85.4">ALL DIMENSIONS ARE IN MM</text>
<text x="43.8" y="95.6" transform="rotate(-90 43.8 95.6)">100</text>
<text x="83.8" y="94.7" transform="rotate(-90 83.8 94.7)">74</text>
<text x="169.6" y="95.6" transform="rotate(-90 169.6 95.6)">100</text>
<text x="177.6" y="94.4" transform="rotate(-90 177.6 94.4)">40</text>
<text x="248.2" y="93.2" transform="rotate(-90 248.2 93.2)">945</text>
<text x="256.2" y="94.3" transform="rotate(-90 256.2 94.3)">1000</text>
<text x="346.1" y="94.3">LEGENDS:</text>
<text x="161.6" y="96.9" transform="rotate(-90 161.6 96.9)">200</text>
<text x="184.4" y="99.4">ROOF</text>
<text x="35.8" y="104.4" transform="rotate(-90 35.8 104.4)">945</text>
<text x="51.8" y="103.2" transform="rotate(-90 51.8 103.2)">423200</text>
<text x="75.8" y="105.6" transform="rotate(-90 75.8 105.6)">1000</text>
<text x="153.6" y="104.4" transform="rotate(-90 153.6 104.4)">945</text>
<text x="161.6" y="103.9" transform="rotate(-90 161.6 103.9)">423</text>
<text x="184.4" y="103.3">LEVEL</text>
<text x="349" y="105.1">ERECTION MARK</text>
<text x="383.7" y="105.1">-</text>
<text x="51.8" y="113.4" transform="rotate(-90 51.8 113.4)">600</text>
<text x="161.6" y="113.4" transform="rotate(-90 161.6 113.4)">600</text>
<text x="349" y="115.3">MOULD FACE</text>
<text x="383.5" y="115.3">-</text>
<text x="398.5" y="116">MF</text>
<text x="51.8" y="125.4" transform="rotate(-90 51.8 125.4)">600</text>
<text x="161.6" y="125.4" transform="rotate(-90 161.6 125.4)">600</text>
<text x="240.2" y="124.5" transform="rotate(-90 240.2 124.5)">4010</text>
<text x="232.2" y="129.1" transform="rotate(-90 232.2 129.1)">4440</text>
<text x="248.2" y="130.1" transform="rotate(-90 248.2 130.1)">2655</text>
<text x="272.2" y="126.7" transform="rotate(-90 272.2 126.7)">4205</text>
<text x="51.8" y="137.4" transform="rotate(-90 51.8 137.4)">600</text>
<text x="59.8" y="135.7" transform="rotate(-90 59.8 135.7)">4010</text>
<text x="91.8" y="136.8" transform="rotate(-90 91.8 136.8)">4120</text>
<text x="161.6" y="137.4" transform="rotate(-90 161.6 137.4)">600</text>
<text x="177.6" y="136.7" transform="rotate(-90 177.6 136.7)">4000</text>
<text x="28.5" y="140.4" transform="rotate(-90 28.5 140.4)">4440</text>
<text x="35.8" y="141.3" transform="rotate(-90 35.8 141.3)">2655</text>
<text x="153.6" y="141.3" transform="rotate(-90 153.6 141.3)">2655</text>
<text x="51.8" y="149.4" transform="rotate(-90 51.8 149.4)">600</text>
<text x="161.6" y="149.4" transform="rotate(-90 161.6 149.4)">600</text>
<text x="51.8" y="161.4" transform="rotate(-90 51.8 161.4)">600</text>
<text x="161.6" y="161.4" transform="rotate(-90 161.6 161.4)">600</text>
<text x="245.9" y="160.7" transform="rotate(-90 245.9 160.7)">10</text>
<text x="346.8" y="160.9">CONTRACTOR -:</text>
<text x="240.2" y="163.3" transform="rotate(-90 240.2 163.3)">20</text>
<text x="245.9" y="165.2" transform="rotate(-90 245.9 165.2)">10</text>
<text x="359.3" y="167.3">VME Precast Products</text>
<text x="51.8" y="173.4" transform="rotate(-90 51.8 173.4)">600</text>
<text x="65.4" y="171.8" transform="rotate(-90 65.4 171.8)">10</text>
<text x="161.6" y="173.4" transform="rotate(-90 161.6 173.4)">600</text>
<text x="272.2" y="170.2" transform="rotate(-90 272.2 170.2)">235</text>
<text x="59.8" y="174.6" transform="rotate(-90 59.8 174.6)">20</text>
<text x="65.4" y="176.9" transform="rotate(-90 65.4 176.9)">10</text>
<text x="182.6" y="179.6">MEZZANINE</text>
<text x="224.2" y="175.6" transform="rotate(-90 224.2 175.6)">9095</text>
<text x="232.2" y="175" transform="rotate(-90 232.2 175)">250</text>
<text x="248.2" y="175.3" transform="rotate(-90 248.2 175.3)">1895</text>
<text x="51.8" y="185.4" transform="rotate(-90 51.8 185.4)">600</text>
<text x="91.8" y="180.6" transform="rotate(-90 91.8 180.6)">320</text>
<text x="161.6" y="185.4" transform="rotate(-90 161.6 185.4)">600</text>
<text x="182.6" y="183.6">LEVEL</text>
<text x="298.7" y="185.8">MF</text>
<text x="20.5" y="186.9" transform="rotate(-90 20.5 186.9)">9095</text>
<text x="28.5" y="186.3" transform="rotate(-90 28.5 186.3)">250</text>
<text x="35.8" y="186.6" transform="rotate(-90 35.8 186.6)">1895</text>
<text x="67.8" y="186.6" transform="rotate(-90 67.8 186.6)">9065</text>
<text x="153.6" y="186.6" transform="rotate(-90 153.6 186.6)">1895</text>
<text x="346.8" y="190.7">STRUCTURAL CONSULTANT -:</text>
<text x="43.8" y="195.7" transform="rotate(-90 43.8 195.7)">T8@200mm C/C</text>
<text x="51.8" y="197.4" transform="rotate(-90 51.8 197.4)">600</text>
<text x="161.6" y="197.4" transform="rotate(-90 161.6 197.4)">600</text>
<text x="169.6" y="195.9" transform="rotate(-90 169.6 195.9)">T8@200mm C/C</text>
<text x="357.7" y="197.1">ES STRUCTURAL CONSULTANT</text>
<text x="51.8" y="209.4" transform="rotate(-90 51.8 209.4)">600</text>
<text x="161.6" y="209.4" transform="rotate(-90 161.6 209.4)">600</text>
<text x="51.8" y="221.4" transform="rotate(-90 51.8 221.4)">600</text>
<text x="161.6" y="221.4" transform="rotate(-90 161.6 221.4)">600</text>
<text x="240.2" y="216.1" transform="rotate(-90 240.2 216.1)">5045</text>
<text x="248.2" y="221.1" transform="rotate(-90 248.2 221.1)">2655</text>
<text x="59.8" y="227.4" transform="rotate(-90 59.8 227.4)">5045</text>
<text x="177.6" y="227.3" transform="rotate(-90 177.6 227.3)">5055</text>
<text x="232.2" y="222.6" transform="rotate(-90 232.2 222.6)">4405</text>
<text x="28.5" y="233.8" transform="rotate(-90 28.5 233.8)">4405</text>
<text x="35.8" y="232.4" transform="rotate(-90 35.8 232.4)">2655</text>
<text x="51.8" y="233.4" transform="rotate(-90 51.8 233.4)">600</text>
<text x="153.6" y="232.4" transform="rotate(-90 153.6 232.4)">2655</text>
<text x="161.6" y="233.4" transform="rotate(-90 161.6 233.4)">600</text>
<text x="51.8" y="245.4" transform="rotate(-90 51.8 245.4)">600</text>
<text x="161.6" y="245.4" transform="rotate(-90 161.6 245.4)">600</text>
<text x="268.5" y="243.8" transform="rotate(-90 268.5 243.8)">150</text>
<text x="51.8" y="257.4" transform="rotate(-90 51.8 257.4)">600</text>
<text x="91.8" y="255.1" transform="rotate(-90 91.8 255.1)">150</text>
<text x="161.6" y="257.4" transform="rotate(-90 161.6 257.4)">600</text>
<text x="248.2" y="256.2" transform="rotate(-90 248.2 256.2)">945</text>
<text x="268.5" y="256.3" transform="rotate(-90 268.5 256.3)">1000</text>
<text x="346" y="254.5">DRAWING TITLE</text>
<text x="374.6" y="254.5">-:</text>
<text x="35.8" y="267.5" transform="rotate(-90 35.8 267.5)">945</text>
<text x="51.8" y="267.7" transform="rotate(-90 51.8 267.7)">423</text>
<text x="91.8" y="267.5" transform="rotate(-90 91.8 267.5)">1000</text>
<text x="153.6" y="267.5" transform="rotate(-90 153.6 267.5)">945</text>
<text x="161.6" y="266.7" transform="rotate(-90 161.6 266.7)">423</text>
<text x="276.5" y="264.4" transform="rotate(-90 276.5 264.4)">25</text>
<text x="286.7" y="269.5">100</text>
<text x="295.2" y="269.5">100</text>
<text x="43.8" y="275.4" transform="rotate(-90 43.8 275.4)">120</text>
<text x="51.8" y="275" transform="rotate(-90 51.8 275)">250</text>
<text x="67.8" y="275.6" transform="rotate(-90 67.8 275.6)">30</text>
<text x="99.8" y="275.7" transform="rotate(-90 99.8 275.7)">25</text>
<text x="161.6" y="274.4" transform="rotate(-90 161.6 274.4)">250</text>
<text x="169.6" y="275.6" transform="rotate(-90 169.6 275.6)">100</text>
<text x="303.9" y="272.7">N4/SHEARKEY</text>
<text x="177.6" y="278.1" transform="rotate(-90 177.6 278.1)">145</text>
<text x="108.6" y="282.8">150</text>
<text x="116.9" y="282.8">300</text>
<text x="127.9" y="282.8">205</text>
<text x="144.5" y="286">N4/SHEARKEY</text>
<text x="190.2" y="282.1">EGL</text>
<text x="111.8" y="288.7">205</text>
<text x="122.9" y="288.7">300</text>
<text x="131.8" y="288.7">150</text>
<text x="404.6" y="288.4">GF</text>
</g>
<g font-size="3.4">
<text x="186.3" y="90.6">8000</text>
<text x="188.4" y="170.6">4000</text>
<text x="188.5" y="274.7">-1200</text>
<text x="405.1" y="276.9">A3</text>
</g>
<g font-size="3.2">
<text x="348.5" y="260.9">PW-GF-01-MOULD DRAWING</text>
<text x="405.5" y="282.4">0</text>
</g>
<g font-size="3">
<text x="359.3" y="172.9">Arihant Esta, 2g2, 2</text>
<text x="388.8" y="172.9">floor,</text>
<text x="359.3" y="176.2">No.370, Church Road, Mogappair East,</text>
<text x="359.3" y="179.5">Chennai-600037.</text>
<text x="359.3" y="182.8">Tel:+91- 98400 - 41400 / 90802 - 22066</text>
<text x="357.7" y="201.1">B167, 12th cross street, Jawahar Nagar,</text>
<text x="357.7" y="204.4">Palayamkottai, Tirunelveli-627007</text>
<text x="357.7" y="207.8">Cell No: +91 9865803764</text>
<text x="345.1" y="270.9">JOB NO. :</text>
<text x="360.7" y="271.1">ESP24075</text>
<text x="384.8" y="271.4">DRAWN BY:-</text>
<text x="404.8" y="271.4">IH</text>
<text x="345.1" y="276.8">ELEMENT NO. :</text>
<text x="367.7" y="276.8">PW-GF-01</text>
<text x="384.8" y="276.8">SHEET SIZE:-</text>
<text x="345.1" y="282.4">DWG. NO. :</text>
<text x="345.1" y="287.7">SCALE :</text>
<text x="360.5" y="287.7">1 : 50</text>
<text x="361.9" y="282.4">PW-GF-01(M1)</text>
<text x="384.8" y="282.4">REV.NO:-</text>
<text x="384.8" y="288">LEVEL. :</text>
</g>
<g font-size="2.8">
<text x="125.9" y="70.6">1</text>
<text x="142.9" y="91.1">4</text>
<text x="142.9" y="171.1">3</text>
<text x="142.9" y="250.3">2</text>
<text x="287.1" y="286">1 : 50</text>
<text x="67.4" y="288.6">1 : 50</text>
</g>
<g font-size="2.5">
<text x="345.9" y="238.6">Rev</text>
<text x="347.4" y="235.3">0</text>
<text x="353.6" y="235.3">26-07-25</text>
<text x="355.9" y="238.6">Date</text>
<text x="372" y="235.3">FOR APPROVAL</text>
<text x="375.3" y="238.6">Description</text>
<text x="398.2" y="238.6">Chkd</text>
<text x="406" y="238.6">Appd.</text>
<text x="366" y="245.4">REVISION SCHEDULE</text>
</g>
<g font-size="2.1">
<text x="399.5" y="235.2">PK</text>
<text x="407" y="235.2">PRC</text>
</g>
<text font-size="2" x="385.7" y="172">nd</text>
</svg>
